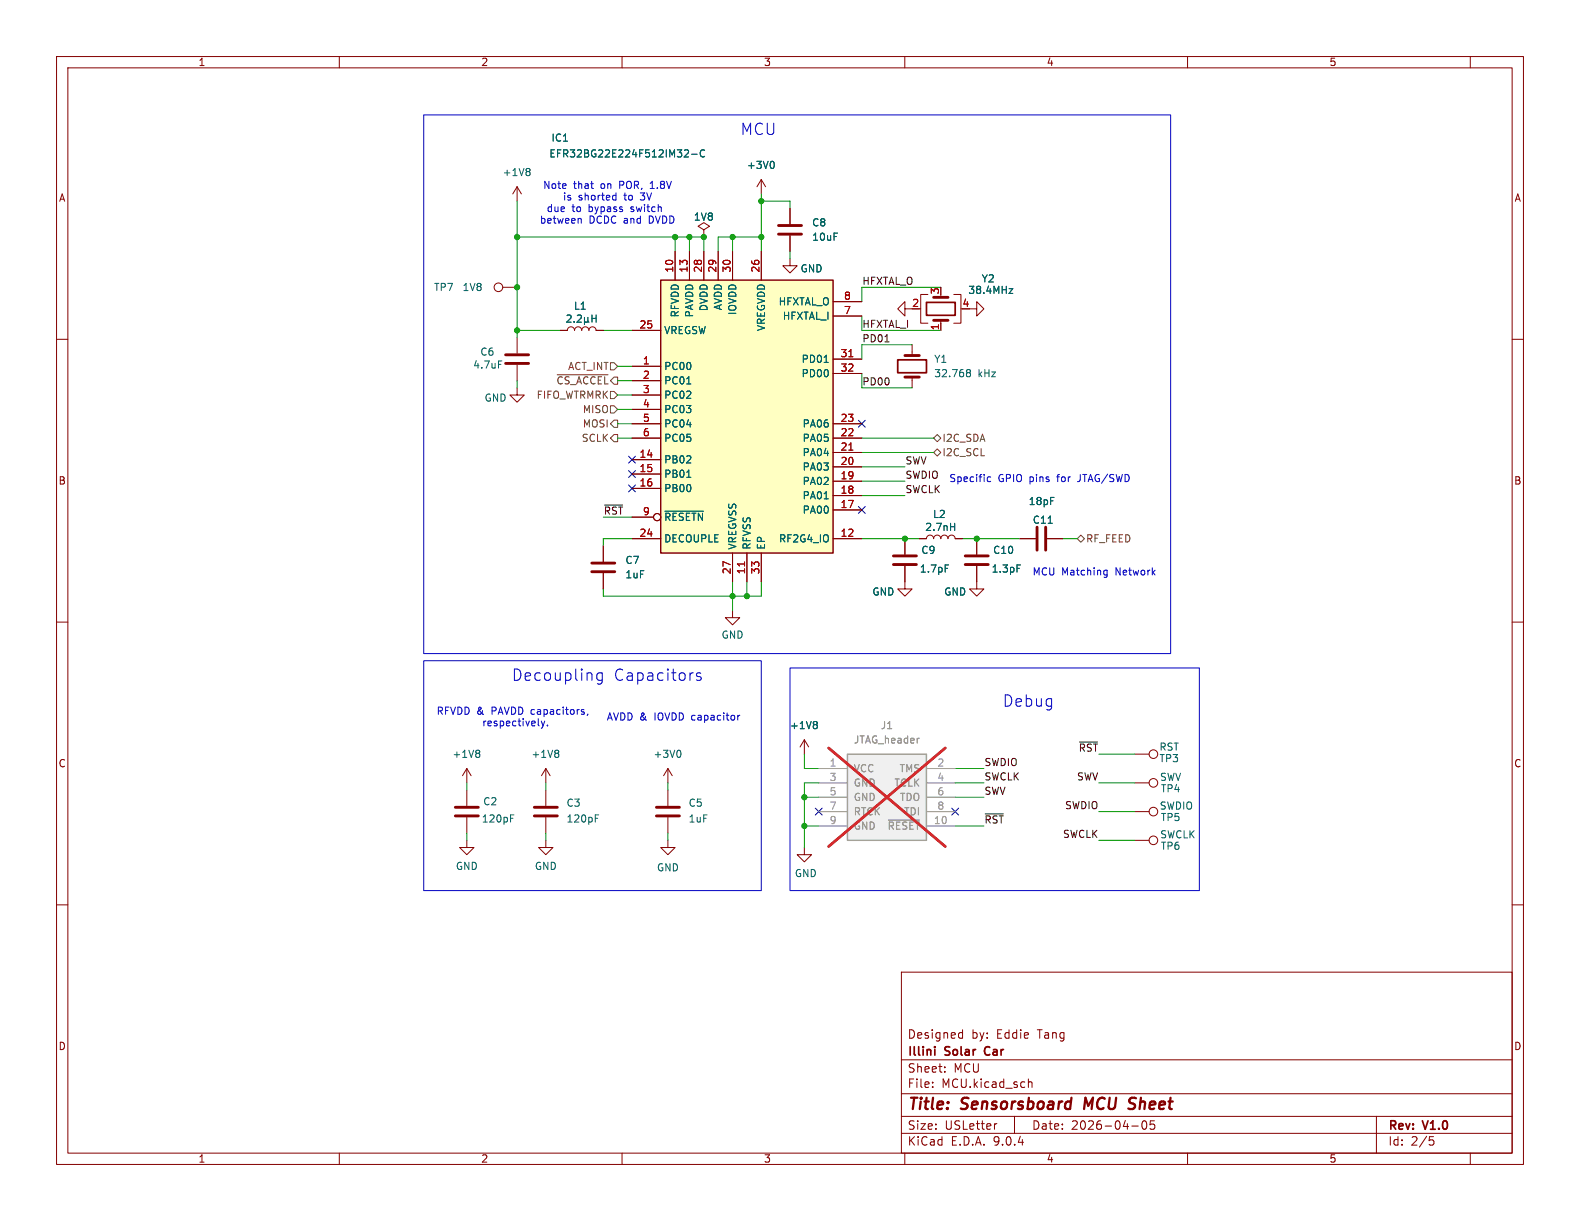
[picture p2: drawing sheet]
<svg xmlns="http://www.w3.org/2000/svg" width="279mm" height="216mm" viewBox="0 0 279 216" stroke-linecap="round" stroke-linejoin="round" font-family="sans-serif">
<g fill="none" stroke="#840000" stroke-width=".18">
<path d="M10 10h259.4v195.9h-259.4zM12 12h255.4v191.9h-255.4zM60 10v2M110 10v2M160 10v2M210 10v2M260 10v2M10 60h2M267.4 60h2M10 110h2M172.7 102.9v1.2h1.3l-1.3 1.3-1.3-1.3h1.3M267.4 110h2"/>
<path d="M96.5 135.9l-.7 1.3M96.5 135.9l.8 1.3M96.5 135.9v2.5M118.1 135.9l-.8 1.3M118.1 135.9l.8 1.3M118.1 135.9v2.5M10 160h2M159.4 171.9h108v32h-108zM267.4 160h2M159.4 197.4h108M159.4 193.4h108M159.4 187.4h108"/>
<path d="M164.9 192.1v.2M164.9 191.4v.1M167.1 189.4v.2M167.1 188.7v.1M169.8 182.6l.4 .1M170.2 182.1v1.5M170.2 183.5l-.4 .1M176.3 198.7l-.3 .1M179.4 197.4v3M181.9 190.8v1.5M181.9 191.4l.2-.1 .3 .1 .1 .9M200.1 199.1h1.2"/>
<path d="M202.1 198.3l.2-.1a.81 .81 0 0 1 .6 .6 .81 .81 0 0 1-.3 .8l-.2 .1a.81 .81 0 0 1-.3-1.4zM204.1 198.2h-.7v.7l.2-.1h.5l.1 .2-.1 .5-.2 .2-.5-.2M243.4 197.4v6.5M60 203.9v2M110 203.9v2M159.4 200.4h108M160 203.9v2M210 203.9v2M252.8 201h.7M252.9 201.6h.4l.3 .2-.2 .6-.5 .1M260 203.9v2"/>
</g>
<path d="M191.9 194.1l-.2 2M200 195.1l.6 .1M200.6 195.9l-.3 .2h-.5M200.6 194.1l-.7 .1" fill="none" stroke="#840000" stroke-width=".4"/>
<path d="M165.3 185.1v.1M165.3 185.6v1M174.2 185.3l-.1 .4 .1 .7" fill="none" stroke="#840000" stroke-width=".3"/>
<path d="M98.6 132.7l.2 .2-.2 .3 .2 .2v.3l-.2 .2M120.1 132.7a.79 .79 0 0 1 0 1.2" fill="none" stroke="#006464" stroke-width=".18"/>
<path d="M149.9 133.4h13.9v15.2h-13.9z" fill="#f0f0f0"/>
<path d="M149.9 133.4h13.9v15.2h-13.9z" fill="none" stroke="#a1a1a1" stroke-width=".25"/>
<path d="M144.8 135.9h5.1M144.8 138.4h5.1M163.8 135.9h5.1M163.8 138.4h5.1M144.8 141h5.1M144.8 143.5h5.1M144.8 146.1h5.1M163.8 141h5.1M163.8 143.5h5.1M163.8 146.1h5.1" fill="none" stroke="#a1a1a1" stroke-width=".18"/>
<path d="M162.4 130.5h.2M157.1 145h5.5" fill="none" stroke="#989898" stroke-width=".18"/>
<path d="M146.5 132.3l20.7 17.4M167.2 132.3l-20.7 17.4" fill="none" stroke="#e12e31" stroke-width=".46"/>
<g fill="none" stroke="#840000" stroke-width=".18">
<path d="M91.4 33l-.7 1.3M91.4 33l.8 1.3M91.4 33v2.6M134.6 31.8l-.7 1.2M134.6 31.8l.8 1.2M134.6 31.8v2.5M139.7 36.8v2.8M88.9 50.8h2.5M124.5 40.6l1-.6-1-.6-1.1 .6 1.1 .6v1.3M124.5 41.9h.1M139.7 41.7v2.8M160 54.6v-1.3l-1.3 1.3 1.3 1.3v-1.3h1.3"/>
<path d="M162.6 54.6h.2M164.1 52.1h-1.3v5.1h1.3M166.4 56.6v1.8M168.7 52.1h1.2v5.1h-1.2M171.4 54.6h1.3v-1.3l1.3 1.3-1.3 1.3v-1.3M161.3 61v1.9M161.3 66.7v1.9M142.2 130.8l-.7 1.3M142.2 130.8l.8 1.3M142.2 130.8v2.6"/>
<circle cx="88.1" cy="50.8" r=".76"/>
</g>
<path d="M93.5 29.8l.2 .2-.2 .3 .2 .3v.2l-.2 .3M136.6 28.5a.79 .79 0 0 1 0 1.3M178.4 51h.7l-.7 .9h.7M171 65.8l.1 .1M171 65.4l.4-.1 .2 .2v.2l-.2 .2M171.1 65.9h.3M171.1 65.9l-.1 .1M171.4 65.9l.2 .2v.4l-.2 .1h-.4M144.3 127.6l.2 .2-.2 .3 .2 .3v.2l-.2 .2" fill="none" stroke="#006464" stroke-width=".18"/>
<path d="M137.7 39.9h4M137.7 41.4h4M165.1 56.6h2.5M165.1 52.6h2.5M160 66.7h2.6M160 62.9h2.6" fill="none" stroke="#840000" stroke-width=".51"/>
<path d="M163.8 53.5h5.1v2.3h-5.1zM158.7 63.6h5.1v2.3h-5.1z" fill="none" stroke="#840000" stroke-width=".3"/>
<path d="M116.8 49.5h30.5v48.3h-30.5z" fill="#ffffc2"/>
<path d="M116.8 49.5h30.5v48.3h-30.5z" fill="none" stroke="#840000" stroke-width=".25"/>
<g fill="none" stroke="#840000" stroke-width=".18">
<path d="M139.7 36.8v2.8M91.4 59.7v2.8M99.1 58.4h1.2a.64 .64 0 0 1 .7-.6 .64 .64 0 0 1 .6 .6 .64 .64 0 0 1 .6-.6 .64 .64 0 0 1 .7 .6 .64 .64 0 0 1 .6-.6 .64 .64 0 0 1 .6 .6 .64 .64 0 0 1 .7-.6 .64 .64 0 0 1 .6 .6h1.3M111.8 58.4h5M119.4 44.5v5M121.9 44.5v5M124.5 41.9h.1M124.5 44.5v5M127 44.5v5M129.5 44.5v5M134.6 44.5v5M139.7 45.7v1.3h1.3l-1.3 1.3-1.3-1.3h1.3"/>
<path d="M139.7 41.7v2.8M147.3 53.3h5.1M147.3 55.9h5.1M166.4 57.2v1.2M91.4 68.6v1.3h1.3l-1.3 1.2-1.2-1.2h1.2M91.4 64.5v2.8M111.8 64.8h5M111.8 67.3h5M111.8 69.9h5M111.8 72.4h5M111.8 74.9h5M111.8 77.5h5"/>
<path d="M147.3 74.9h5.1M147.3 77.5h5.1M147.3 63.5h5.1M147.3 66h5.1M106.7 96.5v2.8M111.8 81.3h5M111.8 83.8h5M111.8 86.4h5M111.8 91.4h3.8M111.8 95.3h5M129.5 97.8v5.1M132.1 97.8v5.1"/>
<path d="M134.6 97.8v5.1M147.3 95.3h5.1M147.3 80h5.1M147.3 82.6h5.1M147.3 85.1h5.1M147.3 87.6h5.1M147.3 90.2h5.1M160 95.3v2.7M162.6 95.3h1.2a.64 .64 0 0 1 .7-.7 .64 .64 0 0 1 .6 .7 .64 .64 0 0 1 .6-.7 .64 .64 0 0 1 .7 .7 .64 .64 0 0 1 .6-.7 .64 .64 0 0 1 .6 .7 .64 .64 0 0 1 .7-.7 .64 .64 0 0 1 .6 .7h1.3M172.7 95.3v2.7M180.3 95.3h2.8M185.2 95.3h2.8"/>
<path d="M106.7 101.3v2.8M129.5 108v1.2h1.3l-1.3 1.3-1.2-1.3h1.2M160 100.1v4h1.3l-1.3 1.3-1.3-1.3h1.3M172.7 100.1v2.8M82.5 135.9l-.7 1.3M82.5 135.9l.8 1.3M82.5 135.9v2.5M82.5 139.7v2.8M96.5 139.7v2.8M118.1 139.7v2.8M200.7 133.4h2.5M200.7 138.4h2.5"/>
<path d="M82.5 148.6v1.3h1.3l-1.3 1.2-1.2-1.2h1.2M82.5 144.5v2.8M96.5 148.6v1.3h1.3l-1.3 1.2-1.3-1.2h1.3M96.5 144.5v2.8M118.1 148.6v1.3h1.3l-1.3 1.2-1.3-1.2h1.3M118.1 144.5v2.8M142.2 149.9v1.2h1.3l-1.3 1.3-1.2-1.3h1.2M200.7 143.5h2.5M200.7 148.6h2.5"/>
<circle cx="116.2" cy="91.4" r=".63"/>
<circle cx="204" cy="138.4" r=".76"/>
<circle cx="204" cy="133.3" r=".76"/>
<circle cx="204" cy="148.6" r=".76"/>
<circle cx="204" cy="143.5" r=".76"/>
</g>
<g fill="none" stroke="#006464" stroke-width=".18">
<path d="M121.5 26.5l.3 .2-.1 .3-.7 .8h.8M122.3 27.3h1M124.6 26.6a.6 .6 0 0 0-.8 .4 .6 .6 0 0 0 .6 .8l.2-.2M136.6 28.5a.79 .79 0 0 1 0 1.3M100.3 55.8l.5-.1 .2 .4-.8 .9h.8M101.5 56.8v.2M102.1 55.8l.5-.1 .2 .4-.8 .9h.8M103.4 56.8l.1 .2h.3l.2-.2M103.4 56.1v1.3M104 56.8l.1 .2M104 56.1v.7M104.7 55.7v1.3"/>
<path d="M104.7 56.3h.7M105.4 55.7v1.3M178.4 51h.7l-.7 .9h.7M88.2 63.8h.6M121.4 67.9h.8M145.7 64.1h.8M117.6 90.4h6.8M121.4 84.4h.8M145.7 88.2h.8M167.1 99.9h.7M168.1 93.1h.7M168.8 92.5v1.3"/>
<path d="M179.8 99.9h.7M185.4 92.5h.7M84.6 132.7l.2 .2-.2 .3 .2 .2v.3l-.2 .2M144.3 127.6l.2 .2-.2 .3 .2 .3v.2l-.2 .2M90.3 144.7h.4M90.3 144.1h.6M105.3 144.7h.4M105.3 144.1h.6"/>
</g>
<path d="M150.1 63.1h.7M150.1 79.6h.7M131.7 99.4v.7" fill="none" stroke="#a90000" stroke-width=".18"/>
<g fill="none" stroke="#840000" stroke-width=".51">
<path d="M89.4 62.7h4.1M89.4 64.3h4.1M104.6 99.6h4.1M158 98.3h4.1M158 99.8h4.1M170.7 98.3h4.1M170.7 99.8h4.1M183.4 93.2v4.1M184.9 93.2v4.1M104.6 101.1h4.1M80.5 142.7h4.1M80.5 144.3h4.1"/>
<path d="M94.5 142.7h4.1M94.5 144.3h4.1M116.1 142.7h4M116.1 144.3h4"/>
</g>
<path d="M98.5 66.3h9M107.9 77.5l.7-.7h.6v1.3h-.6zM107.9 71.8h.7l.6 .6-.6 .6h-.7zM107.9 64.1h.7l.6 .7-.6 .6h-.7zM107.9 69.2h.7l.6 .7-.6 .6h-.7zM108.6 74.3h.6v1.3h-.6l-.7-.7zM165.1 77.5l.6-.7 .7 .7-.7 .6zM165.1 80l.6-.6 .7 .6-.7 .6zM190.5 95.3l.6-.7 .7 .7-.7 .6z" fill="none" stroke="#725600" stroke-width=".18"/>
<path d="M156.5 60.4h.7M106.9 89.3h3.2M190.9 131.2h3.2M174.2 143.9h3.2" fill="none" stroke="#0f0f0f" stroke-width=".18"/>
<g fill="none" stroke="#009600" stroke-width=".18">
<path d="M91.4 35.6v24.1M134.6 34.3v10.2M134.6 35.6h5.1v1.2M91.4 41.9h33.1v2.6M91.4 58.4h7.7M106.7 58.4h5.1M119.4 41.9v2.6M121.9 41.9v2.6M129.5 41.9v2.6M134.6 41.9h-7.6v2.6M139.7 44.5v1.2M152.4 55.9v2.5h14"/>
<path d="M166.4 50.8h-14v2.5M91.4 67.3v1.3M109.2 77.5h2.6M109.2 72.4h2.6M109.2 67.3h2.6M109.2 69.9h2.6M109.2 74.9h2.6M109.2 64.8h2.6M152.4 77.5h12.7M152.4 66v2.6h8.9M161.3 61h-8.9v2.5M106.7 91.4h5.1"/>
<path d="M111.8 95.3h-5.1v1.2M152.4 95.3h10.2M152.4 87.6h7.6M152.4 85.1h7.6M152.4 82.6h7.6M152.4 80h12.7M170.2 95.3h10.1M188 95.3h2.5M129.5 102.9v5.1M132.1 102.9v2.5M134.6 102.9v2.5h-27.9v-1.3M82.5 138.4v1.3"/>
<path d="M96.5 138.4v1.3M118.1 138.4v1.3M142.2 133.4v2.5h2.6M144.8 138.4h-2.6v11.5M168.9 138.4h5.1M168.9 135.9h5.1M194.3 138.4h6.4M194.3 133.4h6.4M82.5 147.3v1.3M96.5 147.3v1.3M118.1 147.3v1.3M142.2 141h2.6"/>
<path d="M142.2 146.1h2.6M168.9 141h5.1M168.9 146.1h5.1M194.3 148.6h6.4M194.3 143.5h6.4"/>
</g>
<g fill="none" stroke="#000084" stroke-width=".18">
<path d="M151.8 74.3l1.2 1.2M153 74.3l-1.2 1.2M111.2 80.7l1.2 1.2M111.2 83.2l1.2 1.2M111.2 85.8l1.2 1.2M112.4 80.7l-1.2 1.2M112.4 83.2l-1.2 1.2M112.4 85.8l-1.2 1.2M151.8 89.6l1.2 1.2M153 89.6l-1.2 1.2M144.2 142.9l1.2 1.2M145.4 142.9l-1.2 1.2"/>
<path d="M168.3 142.9l1.2 1.2M169.5 142.9l-1.2 1.2"/>
</g>
<g fill="none" stroke="#0000c2" stroke-width=".18">
<path d="M74.9 20.3h132.1v95.3h-132.1zM102.4 38.6l.4 .2v.7M108.6 34.5l.3 .1M108.9 34.1v1.3M108.9 35.3l-.3 .1M115 33.3h.7M115.1 32.4h-.1M175.2 84.4l-.4-.1-.2 .3 .1 .5h.5M74.9 116.8h59.7v40.7h-59.7zM106.5 119v1.6a.54 .54 0 0 1-.9 .3M106.5 119.1l-.6-.1-.4 .3v.6l.2 .3 .2 .1 .6-.1M123.9 119.1l-.5-.1-.2 .3 .1 .2 .6 .2 .1 .2-.1 .3-.2 .1-.5-.1"/>
<path d="M139.7 118.1h72.4v39.4h-72.4zM195.3 101.6h.5M195.3 100.9h.5M195.8 100.8v1.1l-.1 .1-.3 .1M95.7 127.5l.3 .9M96 128.4l-.3 .4M96.3 127.5l-.3 .9M96.8 128.2v.2M103.2 125.9l.1 .2-.1 .2M103.2 125.5h.1M103.9 126.2l-.1 .3M130.5 126.5v.8"/>
<path d="M130.8 126.5l-.3 .2"/>
</g>
<path d="M162.4 130.5h.2M157.1 145h5.5" fill="none" stroke="#989898" stroke-width=".18"/>
<path d="M144.8 135.9h5.1M144.8 138.4h5.1M163.8 135.9h5.1M163.8 138.4h5.1M144.8 141h5.1M144.8 143.5h5.1M144.8 146.1h5.1M163.8 141h5.1M163.8 143.5h5.1M163.8 146.1h5.1" fill="none" stroke="#a1a1a1" stroke-width=".18"/>
<path d="M146.5 132.3l20.7 17.4M167.2 132.3l-20.7 17.4" fill="none" stroke="#e12e31" stroke-width=".46"/>
<g fill="#009600" stroke="#009600" stroke-width=".18">
<circle cx="134.6" cy="41.9" r=".46"/>
<circle cx="129.5" cy="41.9" r=".46"/>
<circle cx="119.4" cy="41.9" r=".46"/>
<circle cx="134.6" cy="35.6" r=".46"/>
<circle cx="172.7" cy="95.3" r=".46"/>
<circle cx="160" cy="95.3" r=".46"/>
<circle cx="142.2" cy="141" r=".46"/>
<circle cx="132.1" cy="105.4" r=".46"/>
<circle cx="129.5" cy="105.4" r=".46"/>
<circle cx="121.9" cy="41.9" r=".46"/>
<circle cx="124.5" cy="41.9" r=".46"/>
<circle cx="91.4" cy="58.4" r=".46"/>
<circle cx="91.4" cy="50.8" r=".46"/>
<circle cx="91.4" cy="41.9" r=".46"/>
<circle cx="142.2" cy="146.1" r=".46"/>
</g>
<g font-size="2.8" fill="#0000c2">
<text x="130.9" y="24.1">MCU</text>
<text x="90.5" y="120.6">Decoupling</text>
<text x="108.5" y="120.6">Capacitors</text>
<text x="177.3" y="125.2">Debug</text>
</g>
<g font-size="2.8" fill="#840000">
<text x="160.4" y="196.8">Title:</text>
<text x="170.1" y="196.8">Sensorsboard</text>
<text x="192.6" y="196.8">MCU</text>
<text x="201.3" y="196.8">Sheet</text>
</g>
<g font-size="2.1" fill="#840000">
<text x="160.4" y="183.9">Designed</text>
<text x="171.8" y="183.9">by:</text>
<text x="176.3" y="183.9">Eddie</text>
<text x="183.7" y="183.9">Tang</text>
<text x="160.4" y="189.9">Sheet:</text>
<text x="160.4" y="187.1">Illini</text>
<text x="167.2" y="187.1">Solar</text>
<text x="168.6" y="189.9">MCU</text>
<text x="174.8" y="187.1">Car</text>
<text x="160.4" y="192.6">File:</text>
<text x="166.5" y="192.6">MCU.kicad_sch</text>
<text x="160.4" y="202.8">KiCad</text>
<text x="160.4" y="200">Size:</text>
<text x="167.1" y="200">USLetter</text>
<text x="168.1" y="202.8">E.D.A.</text>
<text x="175.7" y="202.8">9.0.4</text>
<text x="182.4" y="200">Date:</text>
<text x="189.4" y="200">2026-04-05</text>
<text x="245.4" y="200.2">Rev:</text>
<text x="245.4" y="202.8">Id:</text>
<text x="249.5" y="202.8">2/5</text>
<text x="251.8" y="200.2">V1.0</text>
</g>
<g font-size="1.8" fill="#840000">
<text x="35" y="11.9">1</text>
<text x="85" y="11.9">2</text>
<text x="135" y="11.9">3</text>
<text x="185" y="11.9">4</text>
<text x="235" y="11.9">5</text>
<text x="10.3" y="35.9">A</text>
<text x="267.7" y="35.9">A</text>
<text x="10.3" y="85.9">B</text>
<text x="267.7" y="85.9">B</text>
<text x="10.3" y="135.9">C</text>
<text x="267.7" y="135.9">C</text>
<text x="10.3" y="185.9">D</text>
<text x="267.7" y="185.9">D</text>
<text x="35" y="205.8">1</text>
<text x="85" y="205.8">2</text>
<text x="135" y="205.8">3</text>
<text x="185" y="205.8">4</text>
<text x="235" y="205.8">5</text>
</g>
<g font-size="1.8" fill="#006464">
<text x="97" y="28">EFR32BG22E224F512IM32-C</text>
<text x="97.4" y="25.2">IC1</text>
<text x="88.8" y="31.3">+1V8</text>
<text x="132" y="30.1">+3V0</text>
<text x="122.6" y="39.2">1V8</text>
<text x="143.5" y="40.2">C8</text>
<text x="143.5" y="42.8">10uF</text>
<text x="76.7" y="51.7">TP7</text>
<text x="81.7" y="51.7">1V8</text>
<text x="141.5" y="48.4">GND</text>
<text x="171.1" y="52.2">38.4MHz</text>
<text x="173.5" y="50.1">Y2</text>
<text x="101.4" y="55">L1</text>
<text x="117.3" y="59.3">VREGSW</text>
<text x="120.2" y="56.2" transform="rotate(-90 120.2 56.2)">RFVDD</text>
<text x="122.8" y="56.2" transform="rotate(-90 122.8 56.2)">PAVDD</text>
<text x="125.3" y="55.1" transform="rotate(-90 125.3 55.1)">DVDD</text>
<text x="127.9" y="55" transform="rotate(-90 127.9 55)">AVDD</text>
<text x="130.4" y="55.8" transform="rotate(-90 130.4 55.8)">IOVDD</text>
<text x="135.5" y="58.6" transform="rotate(-90 135.5 58.6)">VREGVDD</text>
<text x="137.6" y="54.2">HFXTAL_O</text>
<text x="138.3" y="56.7">HFXTAL_I</text>
<text x="83.6" y="65.4">4.7uF</text>
<text x="84.8" y="63.1">C6</text>
<text x="117.3" y="65.6">PC00</text>
<text x="141.6" y="64.4">PD01</text>
<text x="165.1" y="64.4">Y1</text>
<text x="85.6" y="71.2">GND</text>
<text x="117.3" y="68.2">PC01</text>
<text x="117.3" y="70.7">PC02</text>
<text x="141.6" y="66.9">PD00</text>
<text x="165.1" y="66.9">32.768</text>
<text x="172.9" y="66.9">kHz</text>
<text x="117.3" y="73.3">PC03</text>
<text x="117.3" y="75.8">PC04</text>
<text x="141.8" y="75.8">PA06</text>
<text x="117.3" y="78.3">PC05</text>
<text x="117.3" y="82.1">PB02</text>
<text x="141.8" y="78.3">PA05</text>
<text x="141.8" y="80.9">PA04</text>
<text x="141.8" y="83.4">PA03</text>
<text x="117.3" y="84.7">PB01</text>
<text x="117.3" y="87.2">PB00</text>
<text x="141.8" y="86">PA02</text>
<text x="141.8" y="88.5">PA01</text>
<text x="181.8" y="89.5">18pF</text>
<text x="117.3" y="92.3">~{RESETN}</text>
<text x="141.8" y="91">PA00</text>
<text x="163.5" y="94.1">2.7nH</text>
<text x="164.9" y="91.8">L2</text>
<text x="182.5" y="92.8">C11</text>
<text x="110.5" y="99.9">C7</text>
<text x="117.3" y="96.1">DECOUPLE</text>
<text x="130.4" y="97.3" transform="rotate(-90 130.4 97.3)">VREGVSS</text>
<text x="132.9" y="97.3" transform="rotate(-90 132.9 97.3)">RFVSS</text>
<text x="135.5" y="97.3" transform="rotate(-90 135.5 97.3)">EP</text>
<text x="137.7" y="96.1">RF2G4_IO</text>
<text x="162.6" y="101.4">1.7pF</text>
<text x="162.8" y="98.1">C9</text>
<text x="175.3" y="101.4">1.3pF</text>
<text x="175.5" y="98.1">C10</text>
<text x="110.5" y="102.5">1uF</text>
<text x="154.2" y="105.5">GND</text>
<text x="166.9" y="105.5">GND</text>
<text x="127.5" y="113.1">GND</text>
<text x="139.6" y="129.1">+1V8</text>
<text x="79.9" y="134.2">+1V8</text>
<text x="93.9" y="134.2">+1V8</text>
<text x="115.5" y="134.2">+3V0</text>
<text x="204.9" y="135">TP3</text>
<text x="204.9" y="132.9">RST</text>
<text x="85.4" y="142.6">C2</text>
<text x="100.1" y="142.8">C3</text>
<text x="121.7" y="142.8">C5</text>
<text x="205" y="143.4">SWDIO</text>
<text x="205" y="138.3">SWV</text>
<text x="205.2" y="140.3">TP4</text>
<text x="85.1" y="145.6">120pF</text>
<text x="100.1" y="145.6">120pF</text>
<text x="121.7" y="145.6">1uF</text>
<text x="205.1" y="148.4">SWCLK</text>
<text x="205.2" y="145.4">TP5</text>
<text x="80.5" y="154">GND</text>
<text x="94.5" y="154">GND</text>
<text x="116.1" y="154.3">GND</text>
<text x="140.5" y="155.3">GND</text>
<text x="205.2" y="150.5">TP6</text>
</g>
<g font-size="1.8" fill="#0000c2">
<text x="95.9" y="33.6">Note</text>
<text x="99.4" y="35.7">is</text>
<text x="101.4" y="33.6">that</text>
<text x="102.3" y="35.7">shorted</text>
<text x="106.3" y="33.6">on</text>
<text x="109.8" y="33.6">POR,</text>
<text x="110.5" y="35.7">to</text>
<text x="113.5" y="35.7">3V</text>
<text x="115.4" y="33.6">1.8V</text>
<text x="95.4" y="39.7">between</text>
<text x="96.6" y="37.7">due</text>
<text x="101.1" y="37.7">to</text>
<text x="104.2" y="39.7">DCDC and</text>
<text x="104.2" y="37.7">bypass</text>
<text x="111.8" y="37.7">switch</text>
<text x="115" y="39.7">DVDD</text>
<text x="167.8" y="85.4">Specific</text>
<text x="176.5" y="85.4">GPIO pins</text>
<text x="187.2" y="85.4">for</text>
<text x="191.1" y="85.4">JTAG/SWD</text>
<text x="182.5" y="102">MCU Matching</text>
<text x="197.4" y="102">Network</text>
<text x="77.1" y="126.6">RFVDD &amp;</text>
<text x="85.2" y="128.6">respectively.</text>
<text x="87" y="126.6">PAVDD capacitors,</text>
<text x="107.2" y="127.6">AVDD &amp;</text>
<text x="115.8" y="127.6">IOVDD capacitor</text>
</g>
<g font-size="1.8" fill="#a90000">
<text x="119.1" y="48.3" transform="rotate(-90 119.1 48.3)">10</text>
<text x="121.7" y="48.3" transform="rotate(-90 121.7 48.3)">13</text>
<text x="124.2" y="48.3" transform="rotate(-90 124.2 48.3)">28</text>
<text x="126.7" y="48.3" transform="rotate(-90 126.7 48.3)">29</text>
<text x="129.3" y="48.3" transform="rotate(-90 129.3 48.3)">30</text>
<text x="134.4" y="48.3" transform="rotate(-90 134.4 48.3)">26</text>
<text x="149.2" y="53.1">8</text>
<text x="166.1" y="52.1" transform="rotate(-90 166.1 52.1)">3</text>
<text x="113" y="58.2">25</text>
<text x="149.2" y="55.6">7</text>
<text x="161.2" y="54.4">2</text>
<text x="166.1" y="58.5" transform="rotate(-90 166.1 58.5)">1</text>
<text x="170.1" y="54.4">4</text>
<text x="113.6" y="64.5">1</text>
<text x="148.5" y="63.2">31</text>
<text x="148.5" y="65.8">32</text>
<text x="113.6" y="67.1">2</text>
<text x="113.6" y="69.6">3</text>
<text x="113.6" y="72.1">4</text>
<text x="113.6" y="74.7">5</text>
<text x="113.6" y="77.2">6</text>
<text x="148.5" y="74.7">23</text>
<text x="148.5" y="77.2">22</text>
<text x="113" y="81">14</text>
<text x="113" y="83.6">15</text>
<text x="148.5" y="79.8">21</text>
<text x="148.5" y="82.3">20</text>
<text x="113" y="86.1">16</text>
<text x="148.5" y="84.8">19</text>
<text x="148.5" y="87.4">18</text>
<text x="148.5" y="89.9">17</text>
<text x="113" y="95">24</text>
<text x="113.6" y="91.2">9</text>
<text x="148.5" y="95">12</text>
<text x="129.3" y="101.6" transform="rotate(-90 129.3 101.6)">27</text>
<text x="131.8" y="101.6" transform="rotate(-90 131.8 101.6)">11</text>
<text x="134.4" y="101.6" transform="rotate(-90 134.4 101.6)">33</text>
</g>
<g font-size="1.8" fill="#0f0f0f">
<text x="152.4" y="50.5">HFXTAL_O</text>
<text x="152.4" y="58.1">HFXTAL_I</text>
<text x="152.4" y="60.6">PD01</text>
<text x="152.4" y="68.2">PD00</text>
<text x="160" y="82.2">SWV</text>
<text x="160" y="84.7">SWDIO</text>
<text x="160" y="87.3">SWCLK</text>
<text x="106.7" y="91.1">~{RST} 9</text>
<text x="174" y="135.5">SWDIO</text>
<text x="190.7" y="133">~{RST}</text>
<text x="174" y="140.6">SWV</text>
<text x="174" y="138.1">SWCLK</text>
<text x="188.2" y="143.2">SWDIO</text>
<text x="190.4" y="138.1">SWV</text>
<text x="174" y="145.7">~{RST}</text>
<text x="187.9" y="148.2">SWCLK</text>
</g>
<g font-size="1.8" fill="#725600">
<text x="100.4" y="65.6">ACT_INT</text>
<text x="94.8" y="70.7">FIFO_WTRMRK</text>
<text x="98.3" y="68.2">~{CS_ACCEL}</text>
<text x="103" y="75.8">MOSI</text>
<text x="103" y="73.3">MISO</text>
<text x="102.8" y="78.3">SCLK</text>
<text x="166.6" y="78.3">I2C_SDA</text>
<text x="166.6" y="80.9">I2C_SCL</text>
<text x="192" y="96.1">RF_FEED</text>
</g>
<g font-size="1.8" fill="#989898">
<text x="150.9" y="131.7">JTAG_header</text>
<text x="155.7" y="129.1">J1</text>
<text x="150.9" y="136.8">VCC</text>
<text x="159" y="136.8">TMS</text>
<text x="150.9" y="139.3">GND</text>
<text x="150.9" y="141.8">GND</text>
<text x="158.1" y="139.3">TCLK</text>
<text x="159" y="141.8">TDO</text>
<text x="150.9" y="144.4">RTCK</text>
<text x="150.9" y="146.9">GND</text>
<text x="156.9" y="146.9">~{RESET}</text>
<text x="159.8" y="144.4">TDI</text>
</g>
<g font-size="1.8" fill="#aaa">
<text x="146.6" y="135.6">1</text>
<text x="165.7" y="135.6">2</text>
<text x="146.6" y="138.2">3</text>
<text x="146.6" y="140.7">5</text>
<text x="146.6" y="143.3">7</text>
<text x="165.7" y="138.2">4</text>
<text x="165.7" y="140.7">6</text>
<text x="165.7" y="143.3">8</text>
<text x="146.6" y="145.8">9</text>
<text x="165.1" y="145.8">10</text>
</g>
</svg>
